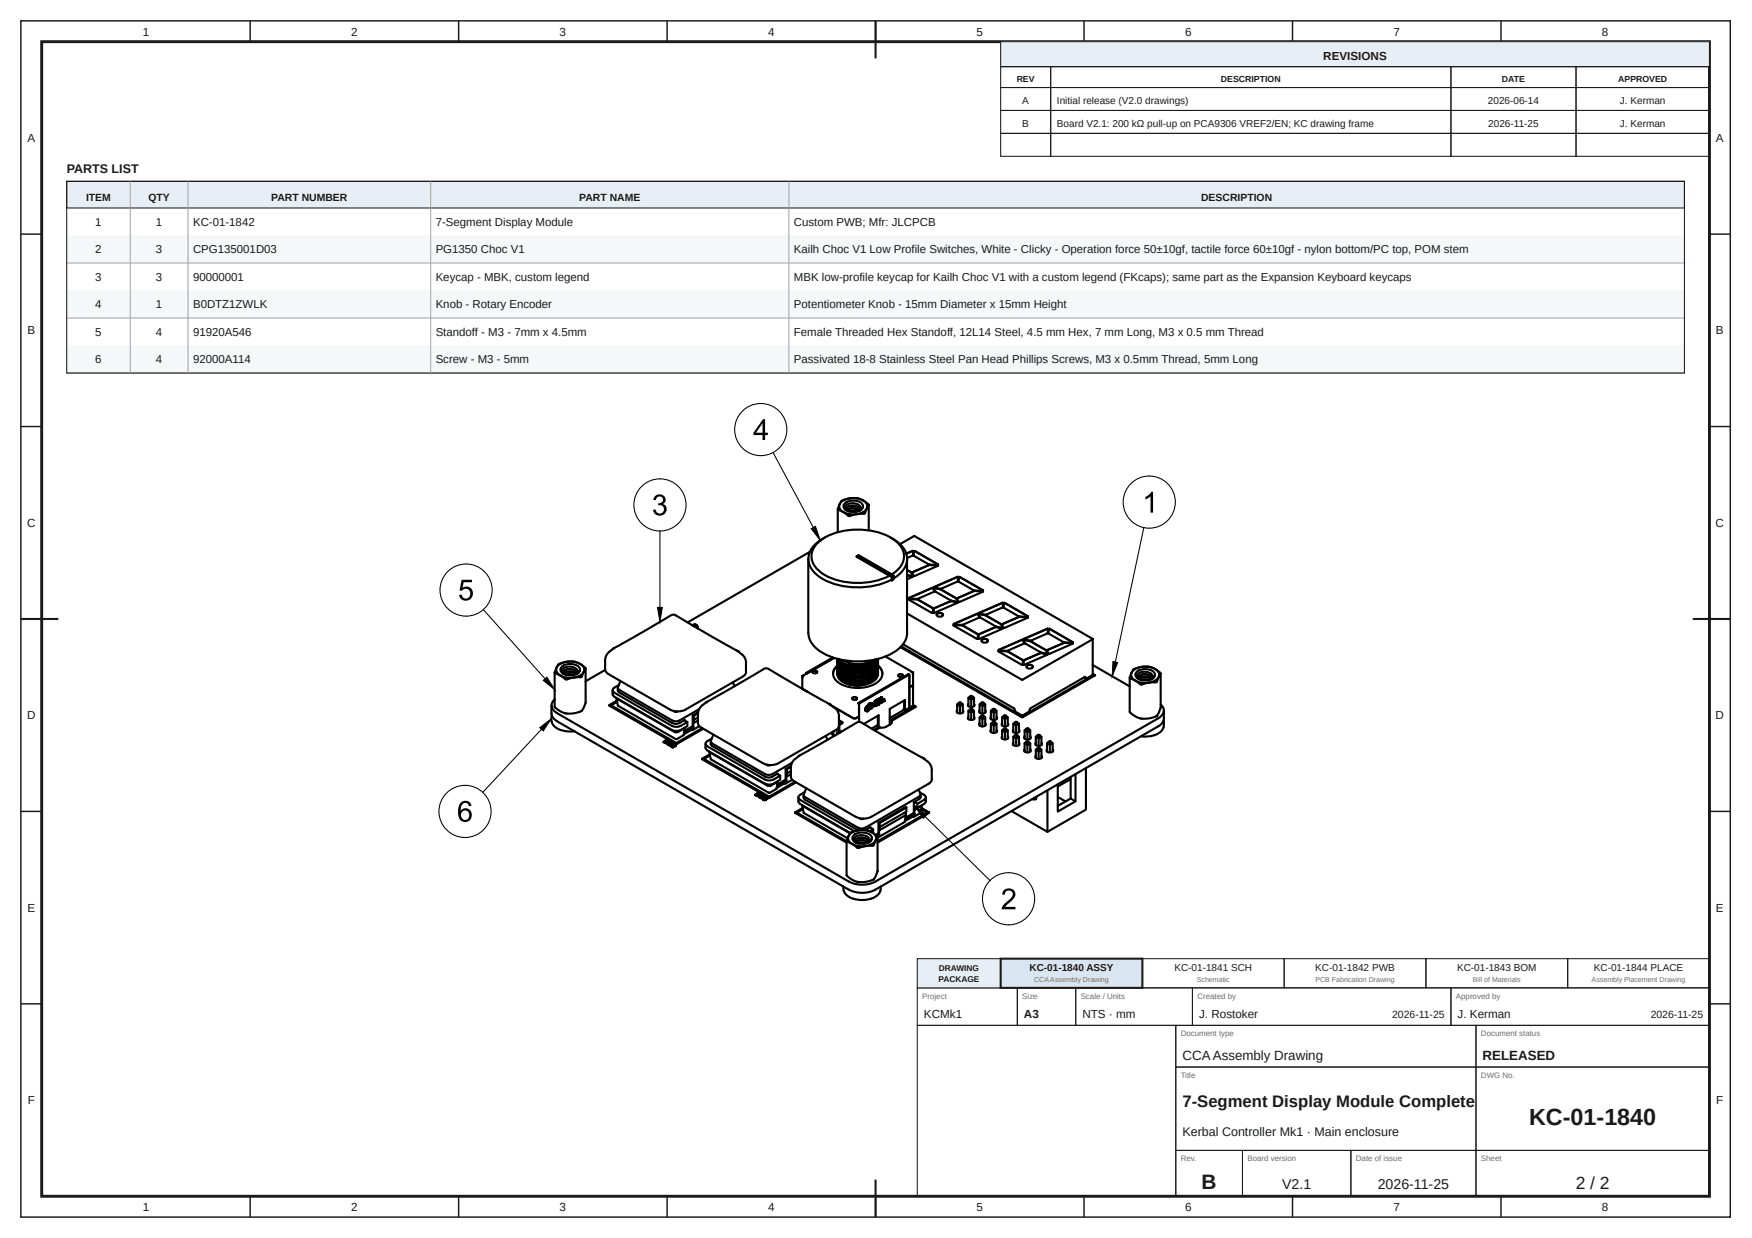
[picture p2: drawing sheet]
<svg xmlns="http://www.w3.org/2000/svg" width="420mm" height="297mm" viewBox="0 0 420 297" stroke-linecap="round" stroke-linejoin="round" font-family="sans-serif">
<g fill="none" stroke="#1a1a1a" stroke-width=".35">
<path d="M5 5h410v287h-410zM60 5v5M110 5v5M160 5v5M210 5v5M260 5v5M310 5v5M360 5v5M5 56.2h5M410 56.2h5M5 102.3h5M410 102.3h5"/>
<path d="M5 148.5h5M410 148.5h5M5 194.7h5M410 194.7h5M5 240.8h5M410 240.8h5M60 287v5M110 287v5M160 287v5M210 287v5M260 287v5M310 287v5"/>
<path d="M360 287v5"/>
</g>
<path d="M10 10h400v277h-400z" fill="none" stroke="#1a1a1a" stroke-width=".7" stroke-linecap="butt"/>
<path d="M210 5v9M5 148.5h9M406 148.5h9M210 283v9" fill="none" stroke="#1a1a1a" stroke-width=".5"/>
<path d="M240 10h170v6h-170z" fill="#e8eef5"/>
<g fill="none" stroke="#1a1a1a" stroke-width=".25">
<path d="M240 10h170v6h-170zM240 16h12v5h-12zM252 16h96v5h-96zM348 16h30v5h-30zM378 16h32v5h-32zM240 21h12v5.5h-12zM240 26.5h12v5.5h-12zM240 32h12v5.5h-12zM252 21h96v5.5h-96zM252 26.5h96v5.5h-96zM252 32h96v5.5h-96zM348 21h30v5.5h-30z"/>
<path d="M348 26.5h30v5.5h-30zM348 32h30v5.5h-30zM378 21h32v5.5h-32zM378 26.5h32v5.5h-32zM378 32h32v5.5h-32zM220 237h24v9h-24zM244 237h14v9h-14zM258 237h28v9h-28zM286 237h62v9h-62zM348 237h62v9h-62zM220 246h62v41h-62zM282 246h72v10h-72z"/>
<path d="M282 256h72v20h-72zM354 246h56v10h-56zM354 256h56v20h-56zM282 276h16v11h-16zM298 276h26v11h-26zM324 276h30v11h-30zM354 276h56v11h-56z"/>
</g>
<path d="M220 230h20v7h-20z" fill="#e8eef5"/>
<path d="M220 230h20v7h-20z" fill="none" stroke="#1a1a1a" stroke-width=".25"/>
<path d="M240 230h34v7h-34z" fill="#d9e6f2"/>
<path d="M240 230h34v7h-34z" fill="none" stroke="#1a1a1a" stroke-width=".5"/>
<path d="M274 230h34v7h-34zM308 230h34v7h-34zM342 230h34v7h-34zM376 230h34v7h-34z" fill="none" stroke="#1a1a1a" stroke-width=".25"/>
<path d="M16 43.5h388v6.4h-388z" fill="#e8eef5"/>
<path d="M16 43.5h388v6.4h-388z" fill="none" stroke="#1a1a1a" stroke-width=".25"/>
<path d="M16 56.5h388" fill="none" stroke="#9aa3ad" stroke-width=".24"/>
<path d="M16 56.5h388v6.6h-388z" fill="#f5f7f9"/>
<path d="M16 63.1h388M16 69.7h388" fill="none" stroke="#9aa3ad" stroke-width=".24"/>
<path d="M16 69.7h388v6.6h-388z" fill="#f5f7f9"/>
<path d="M16 76.3h388M16 82.9h388" fill="none" stroke="#9aa3ad" stroke-width=".24"/>
<path d="M16 82.9h388v6.6h-388z" fill="#f5f7f9"/>
<path d="M31.2 43.5v46M45.1 43.5v46M103.3 43.5v46M189.2 43.5v46M16 89.5h388" fill="none" stroke="#9aa3ad" stroke-width=".24"/>
<path d="M16 43.5h388v46h-388z" fill="none" stroke="#1a1a1a" stroke-width=".25"/>
<g fill="#000">
<path d="M157.2 118.9a1.36 1.36 0 0 1 1.9 0 1.36 1.36 0 0 1 .1 1.9l-.2 .1a1.51 1.51 0 0 1 .7 2.1 1.51 1.51 0 0 1-2.1 .6l-.7-.5-.2-.5-.1-.3 .6-.1a1.01 1.01 0 0 0 1.2 1 1.01 1.01 0 0 0 .8-1.3 1.01 1.01 0 0 0-1.4-.6l.1-.6a.86 .86 0 0 0 1.1-.7 .86 .86 0 0 0-.8-1 .86 .86 0 0 0-.9 1l-.6-.1zM194.6 126.8l1-.5 1.1 3.3zM274.7 119.2l.9-.6 .6-.6h.4v5h-.7v-3.9l-1.2 .7zM110.7 139.1h2.5v.6h-2l-.3 1.3a1.69 1.69 0 0 1 2.6 1.5 1.69 1.69 0 0 1-2.7 1.4l-.5-.6-.2-.6h.7a1.06 1.06 0 0 0 1.3 .9 1.06 1.06 0 0 0 .6-1.5 1.08 1.08 0 0 0-.8-.8 1.08 1.08 0 0 0-1.1 .4h-.6zM157.7 145.7h1.2l-.6 3.5zM266.9 158.7l1.2 .3-1.3 3.3zM129.5 174.6l2.8-2.2-2 3zM130.3 163.2l.9-.7 1.8 3zM219.4 193.4l2.9 2.1-.8 .8zM240.8 213.5a1.6 1.6 0 0 1 2.5 .2 1.6 1.6 0 0 1-.7 2.4l-1.5 1.5h2.4v.6h-3.3a3.8 3.8 0 0 1 2-2.5 1.08 1.08 0 0 0 .7-1 1.08 1.08 0 0 0-.7-1h-.5l-.5 .2-.2 .7h-.7z"/>
<path d="M183 100.6h.5v3.2h.7v.6h-.7v1.2h-.6v-1.2h-2.2v-.6zM182.9 101.6l-1.6 2.2h1.6z"/>
<path d="M110.4 192.7a1.48 1.48 0 0 1 1.6-.6 1.48 1.48 0 0 1 1.1 1.3h-.6a.95 .95 0 0 0-1.1-.8 .95 .95 0 0 0-.8 1l-.1 1a1.55 1.55 0 0 1 2.1-.4 1.55 1.55 0 0 1 .4 2.2 1.66 1.66 0 0 1-2 .7 1.66 1.66 0 0 1-1.1-1.8v-1.5zM110.9 194.7a1.07 1.07 0 0 0-.1 1.7 1.07 1.07 0 0 0 1.6-.2 1.06 1.06 0 0 0-.1-1.4 1.06 1.06 0 0 0-1.4-.1z"/>
<circle cx="147.2" cy="155.5" r=".25"/>
<circle cx="176.8" cy="156.1" r=".25"/>
<circle cx="176.9" cy="156.2" r=".25"/>
<circle cx="169.4" cy="168.5" r=".25"/>
<circle cx="169.5" cy="168.4" r=".25"/>
<circle cx="198.9" cy="169" r=".25"/>
<circle cx="199.1" cy="169" r=".25"/>
<circle cx="205.8" cy="168.7" r=".25"/>
<circle cx="207.6" cy="170.6" r=".25"/>
<circle cx="207.9" cy="170.3" r=".25"/>
<circle cx="208.1" cy="169.3" r=".25"/>
<circle cx="208.4" cy="169.9" r=".25"/>
<circle cx="208.8" cy="169.4" r=".25"/>
<circle cx="208.8" cy="170" r=".25"/>
<circle cx="209" cy="168.7" r=".25"/>
<circle cx="209" cy="169.2" r=".25"/>
<circle cx="209" cy="169.7" r=".25"/>
<circle cx="209.3" cy="168.9" r=".25"/>
<circle cx="210.1" cy="168.9" r=".25"/>
<circle cx="210.1" cy="169" r=".25"/>
<circle cx="210.1" cy="169.3" r=".25"/>
<circle cx="210.2" cy="169.2" r=".25"/>
<circle cx="210.3" cy="169" r=".25"/>
<circle cx="210.3" cy="169.2" r=".25"/>
<circle cx="210.3" cy="168.8" r=".25"/>
<circle cx="210.4" cy="168.9" r=".25"/>
<circle cx="210.6" cy="168.8" r=".25"/>
<circle cx="210.8" cy="167.6" r=".25"/>
<circle cx="210.8" cy="168.1" r=".25"/>
<circle cx="210.9" cy="168.5" r=".25"/>
<circle cx="211.1" cy="167.5" r=".25"/>
<circle cx="211.2" cy="167.9" r=".25"/>
<circle cx="211.3" cy="168.6" r=".25"/>
<circle cx="211.3" cy="168.1" r=".25"/>
<circle cx="211.4" cy="167.3" r=".25"/>
<circle cx="211.4" cy="167.5" r=".25"/>
<circle cx="211.5" cy="167.7" r=".25"/>
<circle cx="211.7" cy="168.4" r=".25"/>
<circle cx="211.9" cy="167.8" r=".25"/>
<circle cx="211.9" cy="167.7" r=".25"/>
<circle cx="212" cy="168" r=".25"/>
<circle cx="212" cy="168.2" r=".25"/>
<circle cx="191.8" cy="181.3" r=".25"/>
<circle cx="221.4" cy="181.9" r=".25"/>
<circle cx="221.5" cy="182" r=".25"/>
<circle cx="247.9" cy="191.7" r=".25"/>
</g>
<g fill="none" stroke="#000" stroke-width=".51">
<path d="M193.9 134.1v17.7M194.2 132.4l-29.3 16.9M197.9 128.9a6.6 6.6 0 0 0-4 5.1 5.8 5.8 0 0 0 3.3 4.9 18.5 18.5 0 0 0 16.7 .1M200.9 122.2v5.5M202.6 120.8a3.2 3.2 0 0 1 4.3 .3 1.48 1.48 0 0 1-1.7 1.7 2.49 2.49 0 0 1-2.9-1.3zM203 122.1l.6-.6 1-.1 1.2 .3 .5 .6-.2-.4-.5-.4-1.4-.2-1.1 .4-.1 .5 .2 .3M203.1 122.5l-.4-.4-.1-.5 .3-.4 .8-.4 1.7 .1 .5 .2 .5 .5a.75 .75 0 0 1-.3 .9M203.6 122.7l1.2-.2 .7 .2M203.7 122.7l1-.1 .7 .2M205.5 133.6v-.1l8.4 4.8-8.4-4.8 .4-.3 8.4 4.9-.4 .3M205.5 133.5l.4-.3 8.4 4.9v1l-.4 .2v-1l.4-.2-.4 .3zM206.1 122.5l-.5-.3-.8-.3-1.1 .1-.6 .4 .7-.3 .8-.1 .7 .1 .8 .4"/>
<path d="M206.3 122.5l.6-.8-.7 .8M207.9 122l.2-.4a.47 .47 0 0 0 .2-.6 .47 .47 0 0 0-.4-.3l-2-1.1h-2.3l-1.7 .6-.8 1.5a.46 .46 0 0 0-.1 .6 .46 .46 0 0 0 .5 .2l1.5 .9a.96 .96 0 0 0 1.5 .2l1-.2M207.9 122l-.5 1.2-1.9 .2M207.9 122l-.9 .8-1.5 .5M207.9 122a1.67 1.67 0 0 0-1.3-2.1 4.5 4.5 0 0 0-5.2 1 1.67 1.67 0 0 0 1.3 2.2l1.6 .3 1.2-.1M208.4 121.2v6M213.5 128.9l.6 .3M213.9 137.8a5 5 0 0 0 2.8-5.4 8.5 8.5 0 0 0-6.7-4.9 16.9 16.9 0 0 0-13.2 2.1 4.4 4.4 0 0 0 0 7.7 17 17 0 0 0 16.6 .8M214.1 129.2a5.6 5.6 0 0 1 3.4 5.6 6.1 6.1 0 0 1-3.2 4M215.9 130.5l3.4-1.9 42.8 24.7-16.9 9.8-27.7-15.9M217.5 134.1l.1 17.7a6 6 0 0 1-4 5.1 18.5 18.5 0 0 1-16.7-.5 5.7 5.7 0 0 1-3-4.6M217.5 137.9l1.3 .3 .2-.2"/>
<path d="M217.5 136.7l1 .6-1-.6M217.5 138l1.3 .3M218.5 137.3l.4 .8M218.8 138.3h.1M218.8 138.3v.1l-1.3 .6M218.8 132.2l.3 .1-.3-.1-1.4 .6M218.8 133.3l-1.3 .6M218.9 137.3l-.1 .1 .3 .7 .3 .1M218.9 137.3l-.1 .1M219 138.1h.1M219 133.2l-.2 .1M219 132.3l-.1 .9"/>
<path d="M219.1 133.2h.1M219.2 132.3v1l3.6 2.1h2.2M219.2 132.3l.3-.1 5.4 3.2M219.2 132.3l-.1 .9M222.7 135.6h2.1M222.8 135.6l-3.9 1.7M223 135.5l-.3 .1M225 135.7l-.2-.1 .2 .1-5.6 2.5M229.6 138.4l.2 .1M229.8 138.5l-.2 1-3.9 1.7M229.8 138.5l-.2-.1-5.6 2.5M229.9 139.6l3.7 2.1 2 .1"/>
<path d="M230 138.5v1.1M230.2 138.4l5.5 3.2M230.2 138.4l-.2 .1M134.7 160a3.2 3.2 0 0 1 4.3 .3 1.48 1.48 0 0 1-1.6 1.7 2.49 2.49 0 0 1-3-1.3zM145.1 158.4l.2-.9a3.9 3.9 0 0 1 1.8-1.9l12.2-7a3.7 3.7 0 0 1 2.4-1.1l15.2 8.7a3.2 3.2 0 0 1 2 2.9v2.4l-.7 .8-13.8 7.9-1 .4-1.1 .1-1.6-.5-15.1-8.7-.5-.9v-2.2M166.1 150l.5-.3 .6 .3-.6 .3zM166.6 150.3v.1M167.1 150.6l.3-.1v.3M167.2 150l.2 .5M199.7 157.7l-6.4 3.8 .2 .1M200 157.9l-6.5 3.7M200.8 159.8l.3 1.1 1.1 1 1.5 .7 2.1 .3 1.8-.2 1.7-.7 1-1 .3-.9"/>
<path d="M200.8 159.2l.3 1 1.1 1.1 1.7 .7 1.8 .3 1.9-.2 1.5-.5 1-.9 .4-.5 .1-.7M200.8 158.6l.3 1 1.2 1.2 1.6 .6 1.8 .2 1.9-.1 1.5-.6 1-.8 .4-.5 .1-.8M200.8 159.9l.2 1.2 1 1.1 1.7 .8 1.9 .2 2-.1 1.8-.8 1-1 .2-1.1M200.8 159.3l.2 1.2 1 1.1 1.7 .7 1.9 .3 2-.2 1.8-.7 1-1 .2-1.1M200.8 158.7l.2 1.2 .9 .9 1.6 .9 2 .3 2.1-.2 1.8-.7 1-1 .2-1.1M200.8 158.1l.7 1.2 1 .7 1.3 .5 1.7 .3 2-.2 1.7-.6 1-.8 .4-1.1M200.9 159.7l-.7 .7-.4 1.2M200.9 159.7a2.36 2.36 0 0 0 .1 4 8.6 8.6 0 0 0 10-.5 2.27 2.27 0 0 0-.4-3.5M201.3 158.2a7 7 0 0 0 7.9 .8M202.2 158.4a6.8 6.8 0 0 0 7 0M210.2 158.2l-1.2 .9-1.6 .5h-2l-1.8-.5 1.6 .4 1.9-.1 1.6-.4 1.1-.7M210.5 158.1l-.6 .8-1 .6-1.1 .4-1.5 .3-1.7-.1-1.6-.5-1-.5-.9-1"/>
<path d="M210.5 158.1l-.4 .8-1 .8-1.1 .4-1.8 .3-1.8-.1-1.4-.4-1.3-.8-.7-1M210.6 158.2l-.3 1-.9 1-1.6 .6-2.1 .2-1.9-.2-1.6-.7-.9-.8-.5-1.2 .2 1.1 .5 .7 1.1 .8 1.5 .5 1.4 .2 1.7-.1 1.4-.4 1.2-.7a1.92 1.92 0 0 0 .8-1.5v-.3M210.6 158.1h.1M210.6 159.7l.7 .7 .3 1.2M212.4 157.5l6.6 3.8v7.8l.7 .4-5.8 3.4-.2-.2 5.5-3.1-.3-.2-.8 .4M216 155.3l29.2 16.8 17.4-10M216.1 155.1l29.1 16.7 17-9.8-.1-.1M216.6 154.6l26.7 15.4 .3 .8 1.6 .9 1.6-.9 .3-.8 13.1-7.6 .3 .4 1.6-.9M218.1 143.7l1.9 .1M220 143.8l3.8 2.2-.1 1h-.3l-5.5-3.1 .2-.2-.2 .1M220 143.8l3.8 2.2M223.5 141l.3 .1 .3 .7"/>
<path d="M223.5 141.1l-5.6 2.4M224 141.2l.2-.1-.2 .1 .4 .7 3.8 2.2M224.1 140.8v.2M224.1 141l1.6 .2M224.1 141.8h.1M224.1 141.8l-.1 .2-4 1.7-1.9-.1-.1-.2M224.1 141.1l1.4 .3M224.6 147.5a.89 .89 0 0 1 1.6 0M224.9 147.2l.5-.1a.6 .6 0 0 1 .8 .5l-.8 .4a.6 .6 0 0 1-.7-.6zM225.5 141.3l.1 .1zM225.6 141.4l3.7 2.1M228.7 150l.1-.1-.1 .2 5.6 3.2 .2-.1 .1-1-3.8-2.2-2-.1 2 .1 3.8 2.2"/>
<path d="M228.8 149.7h-.1M229.3 143.5l.1 .1M229.4 143.6l.3 .8-1.5-.3M229.6 143.6l.1-.1-.1 .2 .3 .7M229.6 144.5l-1.7-.3-3.9 1.8-.1 1h.2M229.6 144.5l.1 .1M229.6 144.5v.1M229.6 144.6l-5.5 2.4M229.9 144.3l.3 .1M233.7 141.8l1.9 .1M234.3 147.3h.3M234.3 147.3l-5.5 2.4"/>
<path d="M234.5 147.3l.4 .7M234.7 147.4l.5 .8 3.6 2.1M234.7 147.4l1.6 .2M234.8 147.1h.1M234.8 147l.1 .2 1.3 .3M234.9 148v.1M234.9 148l-.1 .2-4 1.7h-2v-.2M235.4 153.7a.89 .89 0 0 1 1.6 0M235.6 141.9h.1M235.6 141.8l.1 .2M235.6 141.9l-2-.1-3.9 1.7M235.6 153.4l.6-.1a.6 .6 0 0 1 .7 .6l-.7 .3a.6 .6 0 0 1-.8-.6z"/>
<path d="M235.7 142l-5.6 2.4M235.8 141.7l-.2 .1M236.3 147.6h.1M236.4 147.6l3.8 2.2M236.5 147.4l-.3 .1M238.7 150.5l-4 1.7-.1 1M238.8 150.3l1.5 .3 .2-.1M239.5 156.2l.1-.1-.1 .2 5.5 3.2 .3-.1M239.6 155.9l-.1 .1M240.2 149.8l.3 .7M240.3 150.7l-1.6-.2-4 1.7-.1 1M240.3 149.9l.4 .7"/>
<path d="M240.4 144.6l.2 .1zM240.4 144.7l-5.6 2.4M240.4 144.6l-5.6 2.5M240.5 149.7l-.2 .1M240.5 149.7l-.1 .2M240.5 150.8l-5.6 2.5-.3-.1M240.5 150.5h.1M240.6 144.7l-.2 1.1-3.9 1.7M240.6 145.6l3.8 2.3h2.2M240.6 145.7l.2-1h.2l5.5 3.1M240.6 145.7h.1M241 144.7h-.2"/>
<path d="M241.6 156.2h-2h2l3.8 2.2M241.6 156.2l3.8 2.2-.1 1M244.3 148l-3.9 1.7M244.3 148l2.2 .2M245.3 153.5h-.2l-5.5 2.4M245.5 153.6l.2-.1-.2 .1 .4 .8 3.7 2.1M245.5 154.4l-3.9 1.7h-2v-.2M245.6 153.3h-.1M245.6 153.3l.1 .1 1.6 .3M245.7 154.2l-.4-.6 .4 .7M245.7 154.2v.1M245.7 154.2l-.1 .2"/>
<path d="M245.7 153.5l1.4 .3M246.2 160a.89 .89 0 0 1 1.5 0M246.4 148.1l.1 .1-5.6 2.4h-.2M246.4 159.6l.6-.1a.6 .6 0 0 1 .7 .6l-.7 .3a.6 .6 0 0 1-.8-.6zM247.1 153.8h.1M249.6 156.5l1.5 .3 .2-.1M249.8 156.7l1.3 .2M249.8 156.7l-4.3 1.7-.1 1 .1-1 4-1.7M250.9 156l-3.7-2.1 3.7 2.1 .4 .8M251.1 156.9l.1 .1M251.1 156.9l.1 .2-5.6 2.4-.2-.1M251.1 150.9l-5.5 2.4"/>
<path d="M251.2 150.9h.2zM251.3 156.7v.1M251.4 151l-.2 1-3.9 1.7M251.4 151.9l3.8 2.2h2.1M251.4 151.9h.1M251.8 150.9l5.5 3.2M251.8 150.9l-.3 .1-.1 .9M251.8 150.9h-.3M255.3 154.2l1.8 .1M255.3 154.2l-4.1 1.7M257.1 154.3l.2 .1M257.1 154.3l.1 .1-5.5 2.5-.6-.8 .1-.2-.1 .2"/>
<path d="M262.1 159.5l8.8 5.2M262.1 153.3v8.6M132.3 169.2a3.4 3.4 0 0 0 .5 3.2l.8 .6M132.3 171.6v1.2l.3 1.1 .8 .7 1.2 .6M133.1 167.8a1.88 1.88 0 0 0 .5 3.3l70 40.4a7 7 0 0 0 6.3 0l67.9-39.2M134.6 175.2l1.6 .3 1.6-.1M135.1 161.4l.4-.6 1.4-.2 1.1 .3 .4 .6M135.2 161.6l.5-.4 1.1-.1 .9 .2 .5 .4M135.2 161.7l.7-.4 1-.1 1.3 .5 .2-.2 .1-.5-.5-.7-1.1-.4-1.5 .3-.6 .5a.76 .76 0 0 0 .4 1M135.7 161.9l1.1-.2 .8 .2M135.8 161.9l.8-.1 .9 .2M138.4 161.7l.6-.7-.7 .7"/>
<path d="M138.4 161.5l-.3-.6-.9-.3-1.1-.1-.7 .3a.53 .53 0 0 0-.1 .9M140 161.2l-.6 1.3-1.8 .1M140 161.2l-.9 .8-1.5 .5M140 161.2a1.67 1.67 0 0 0-1.3-2.2 4.5 4.5 0 0 0-5.2 1.1 1.67 1.67 0 0 0 1.3 2.2l1.7 .3 1.1-.1M140.4 160.4l-.5-.6-1.1-.7-.9-.3-1.1-.1-1.8 .3-1 .3-.8 1.5a.53 .53 0 0 0-.1 .7 .53 .53 0 0 0 .6 .2l1.2 .7a1.2 1.2 0 0 0 1.8 .3l.9-.1M140.4 160.4l-.4 .8M140.5 160.4v8.2l-1 2-2.1 .6-2.1-.1-1.3-.7-1-.8v-8.2M145.1 160.7l-4.6 2.7M146.2 169.3l15.9 9.2h.3l6.2-3.7M146.2 169.1v.2M146.9 165.6v1M146.9 166.5l.5 .6 13.7 8"/>
<path d="M147.4 166.2l13.7 8M147.8 167.4l.4 1.9M147.8 167.4l14 8.2h.9M147.9 168.1l-1.7 1M148 168.4l-1.4 .8 15.6 9.1 6.2-3.6M148.2 165v.6M148.2 165.6l.3 .5M148.2 169.2l14 8.1 1.8-.9 .2-1.7v.6l1.9-1.1 .1-2.6M148.4 164.3l-1.3 .9-.1 .5 .4 .5M148.5 166.1l12.7 7.4M148.8 163.4l-.6 1.5v.2l.3 .4 12.7 7.4M159.1 178h.1"/>
<path d="M159.2 178h.1M159.2 177.9l.2 .1M159.2 178l.2 .2M159.4 178.2h.1M159.4 178l.1 .1M159.4 178.2l.4 .1M159.5 177.8h.1M159.5 177.8l.1 .1M159.6 177.9l.1 .2h-.2M159.6 177.7l-.1 .1M159.6 177.9h.1M159.6 177.6v.1"/>
<path d="M159.8 177.6h.1M159.8 177.6l-.2 .1M159.9 177.6h.1M159.9 178.2l-.1 .1M159.9 178h.1M159.9 178.2h.1M159.9 177.6l.4 .1M160 178.1l-.1 .1M160 178h.1M160.1 177.9l-.3-.2 .1 .3M160.2 178.6l-.2-.1 .6-.5h.2l-.3 .4 .5-.2 .1 .1-.3 .3 .6-.1-.9 .3-.2-.1 .3-.3-.4 .2M160.3 177.7h.1"/>
<path d="M160.3 177.7v.1M160.3 177.9h.1M160.3 177.8h.1M160.4 177.9h-.3M160.8 179.1l.5 .2 .2-.1M160.9 178.9v.2M161.2 175.1l1.3 .2 .8-.2M161.3 173.5l.6 .2a2.96 2.96 0 0 0 2.2-.9l.8 .4a3.9 3.9 0 0 1-2.9 1.2l-.8-.3M161.4 178.7l.2 .1M161.4 178.7h.1M161.5 170.6l.5 .2 .5-.1M161.6 178.8l.2 .1-.9 .1"/>
<path d="M161.6 179.1h-.4l.3 .2M161.6 179.1h.1M161.7 178.6h-.2M161.7 178.6h.1M161.7 178.6l.3 .1M161.8 178.6l.1 .1M161.9 179l-.3 .1M161.9 179h.1M162 179h-.1M162 178.7v.1M162 178.8h.1M162 179h.1"/>
<path d="M162 178.9v.1M162.1 178.9h.1M162.1 178.8v.1M164.1 172.8l.1 .1M164.2 174.6l-1.6 1M164.2 175.3l.2 .1M164.4 175.7v-.3l1.9-1.1v.3l-1.9 1.1h-.3M164.9 173.2v1l-1.6 .9M165.9 174.8v.3M166.1 174.2l.2 .1M166.2 174.7l-.1 .5M166.3 173.5l-.1 .8"/>
<path d="M166.4 171.7v1M167.4 172.1l-1.1 .5v.9l1.1-.6M167.4 170.9l-1.2 .7 .2 .1 1-.6M167.7 170.1l-4.7 2.7-.7 .2-1-.2M167.7 174.2l-3.7 2M168.4 169.2l-.6 .7a5.2 5.2 0 0 0-.4 3.6l.2 .6 .6 .5 14.8 8.5 1.6 .4h1.1l1-.4M168.4 169.2l1.1-.8 12.3-7.1a3.1 3.1 0 0 1 2.2-1l15.2 8.7 1 .9M169.2 178.4l.1 1.2 .4 .4M169.6 179l13.8 8 1.3 .2 .8-.2M169.7 177.8a.64 .64 0 0 0-.5 .6 .64 .64 0 0 0 .5 .6M170.4 177.9l.1 .8 .3 .3 12.7 7.3 .7 .2a2.96 2.96 0 0 0 2.2-.8l.7 .4-1.6 .9M170.5 177.7l.1 .5 .2 .2 12.7 7.3"/>
<path d="M170.7 177.2l-1.1 .6M171.1 176.2l-.6 1.5M175.8 163.7l.4 .9M176.1 164.4l.2 .1M192.4 165.1l1.3 .9M192.4 165.1v.2M192.9 162.1l-.5 .1 .2 .4M193.3 161.5v.2M193.5 161.6l-1.1 .6v2.9M194.8 161.2l.6-.3 .6 .3M195 161a.66 .66 0 0 1 1 .3 .66 .66 0 0 1-.6 .3 .66 .66 0 0 1-.6-.5zM198 176.5l.5 1"/>
<path d="M198.3 177.2l.3 .2M199.3 169.3h.1M199.7 169.4l4.9 2.9M199.9 175.5v.9M199.9 175.6l-.4 .3a.6 .6 0 0 0 .7 .6M200.2 169.8l.4 .4a2.49 2.49 0 0 1 .6 1.7v2.2l-.4 .8-14.1 8.2M200.8 161l.3 1.1 1.1 1 1.1 .6 2 .4 1.7-.1 2-.6 1.2-.9 .4-1.2M200.8 160.4l.3 1.1 1.1 1 1.5 .7 1.6 .3 1.9-.1 1.8-.6 1.2-.9 .4-1.2M200.8 161.1v.7l.3 .7 1.2 1.1 2.1 .7 2.1 .1a5.9 5.9 0 0 1-5.5-2l-.2-.9M200.8 160.5l.2 1.1 1 1.2 1.8 .8 1.8 .2 1.8-.1 2-.7 1-1.1 .2-1.1M200.8 161.6v.1M200.9 175.8v.3"/>
<path d="M201.1 174.5v1.4l-.4-.2v.5M201.2 172.8l.9 .5v.2l-.8 .4v1.9l-.2 .1M201.3 175.8v.1M201.3 175.3l.4 .3M201.3 175.7h.2M201.3 175.3l.5 .2M202.1 173.3l-.9 .5M204.4 167.6l.6-.3 .6 .3M204.5 167.3a.66 .66 0 0 1 1 .4 .66 .66 0 0 1-.6 .2 .66 .66 0 0 1-.5-.4zM204.6 172.3h.7M205.8 168.7l.2 .1 12.1-7-.2-.1-12.1 7 .2 .5M206 168.8v4.4v-1.3l-.7 .4 .7-.4v-2.7"/>
<path d="M207.2 173.7l3.5-2.1v2.8l.4 .1M207.6 170.5l.3 .1M207.6 170.5h.1M208.1 170.2h.2l-.2 .2zM208.2 170.1l-.1 .3M208.6 168.7l-.6 .7a.91 .91 0 0 0-.4 1.1M208.8 169.4l-1 .9M208.9 168.9l.1 .3M209 168.7l-.4 .1M209 168.7l.2 .2M209.2 169.1v.4l-.4 .5M209.3 168.9h-.2l.3 .1a.8 .8 0 0 1-.6 1l.4-.6a.18 .18 0 0 0 0-.2 .18 .18 0 0 0-.2 0l-.2-.3-.3 .1-.7 .8-.1 .4 .2 .1 .9-.9 .1 .2-.6 .9-.2 .2-.2-.1v.1"/>
<path d="M209.9 168.1v.5M210 169l-.1 .4M210 168.5l-.2 .2v-.5v.5M210 169.3l-.2 .2v-.5v.5M210 168.8l-.2 .2 .2-.2-.1 .4M210.2 168l.1-.1-.2 .4zM210.2 169.2h-.1M210.3 168.9h.1M210.3 169.1l-.2 .1 .2-.2v.1M210.3 174.1l.4 .3-1.1 .7M210.3 169.1l-.1 .1M210.3 169l-.2 .3"/>
<path d="M210.3 169v.1M210.3 169.1v.1M210.3 168.9h-.2h.2v.2M210.3 168.8l-.2 .2M210.4 168.3l-.2 .2-.1-.2M210.4 167.9l-.3 .4h.3M210.4 167.9h-.1M210.4 168.8v.1M210.4 169.1h.1M210.4 168.9h.1M210.4 168.8h.1M210.5 168.8l.1 .2"/>
<path d="M210.5 168.8h.1M210.5 168.7v.1M210.5 168.7l-.1 .1M210.5 173.9l-1.5 .9M210.5 171.7v2.7M210.6 168.9h.1M210.6 168.9l-.2 .2M210.6 169l-.1 .1M210.6 161.4a2.62 2.62 0 0 1-2.1 2.6 6.9 6.9 0 0 1-7.3-1.2l-.4-1.1M210.6 168.6l-.1 .1M210.6 168.6l.1 .5zM210.6 169.1h.1"/>
<path d="M210.7 167.9l-.2 .3M210.7 168.1l-.2 .2v-.5v.5M210.7 167.7l-.2 .1 .2-.1-.2 .3M210.7 168.6l.1 .2 .1-.3-.1 .3M210.9 168.5h.1M210.9 168l.2-.5-.3 .1v.5M210.9 168l-.1 .1M210.9 168.5l-.2 .6M211 167.6h-.2l.1 .4M211 167.6l.1 .1M211 167.9l-.1 .1M211.1 167.5l-.3 .1v.5"/>
<path d="M211.1 174.6l-1.3 .7M211.1 167.7l-.1 .1M211.2 168.4l-.2 .3M211.2 168.1l-.2 .2 .2-.2-.2 .4M211.2 168.6l-.2 .2v-.5v.5M211.3 167.3h.1M211.3 167.3l.2 .4-.1-.1-.2 .3zM211.3 167.4v.2zM211.3 167.4v.2M211.4 167.3l-.2 .6M211.4 167.6l.1 .1M211.4 168.5l-.1 .1"/>
<path d="M211.4 168.5l.2-.5-.3 .1v.5M211.6 168.1v.1M211.6 168.1h-.2v.4l.2-.2M211.6 168l-.3 .1v.5M211.6 168h.1M211.6 168.2v.1M211.9 167.8l.2 .3-.4 .3zM211.9 167.8l.1 .2-.2 .1zM211.9 167.8l.1 .2-.2 .1M211.9 167.7l-.2 .7M212 168.1v.1M213.4 172.6a.61 .61 0 0 1 .5 .5 .61 .61 0 0 1-.3 .7"/>
<path d="M213.5 173.8a2.94 2.94 0 0 1-2.5 .7M215.4 162.1l.6-.3 .6 .3M215.6 161.8a.66 .66 0 0 1 1 .4 .66 .66 0 0 1-.6 .2 .66 .66 0 0 1-.6-.4zM216.8 168.1v1.9l-.1 .4-3.3 1.9M217.1 170.4v-2.5l-3.7 2.2v3.8M218.1 161.8v8l-1 .6-.4-.2M218.1 162.1v7.7M218.6 161.2l.4 .1-.1 .5M219 169.2l-.1 .2M219 164.3l-.9 .6M229.6 170.4l-.2 .2a.88 .88 0 0 0 .9 .6 .88 .88 0 0 0 .8-.6l-.2-.2M230 168.6l.2-.1 .3 .1-.3 .2z"/>
<path d="M230 168.6l-.4 .4M230.2 168.8v.6l-.6-.4v2M230.5 168.6l.4 .4M230.9 171v-2l-.7 .4v1.8M232.3 168.9l-.2 .2a.88 .88 0 0 0 .8 .5 .88 .88 0 0 0 .9-.5l-.2-.2M232.3 172l-.2 .2a.88 .88 0 0 0 .8 .5 .88 .88 0 0 0 .9-.5l-.2-.2M232.7 170.2l.2-.2 .3 .2-.3 .1zM232.7 167.1l.2-.2 .3 .2-.3 .1zM232.7 170.2l-.4 .3M232.7 167.1l-.4 .3M232.9 170.3v.6l-.6-.4v2M232.9 167.2v.6l-.6-.4v2"/>
<path d="M233.2 170.2l.4 .3M233.2 167.1l.4 .3M233.6 172.5v-2l-.7 .4v1.8M233.6 169.4v-2l-.7 .4v1.8M235 170.4l-.2 .2a.88 .88 0 0 0 .8 .6 .88 .88 0 0 0 .8-.6l-.1-.2M235 173.5l-.2 .2a.88 .88 0 0 0 .8 .6 .88 .88 0 0 0 .8-.6l-.1-.2M235.4 171.7l.2-.1 .3 .1-.3 .2zM235.4 168.6l.2-.1 .3 .1-.3 .2zM235.4 171.7l-.5 .4M235.4 168.6l-.5 .4M235.6 171.9v.6l-.7-.4v2M235.6 168.8v.6l-.7-.4v2"/>
<path d="M235.9 171.7l.4 .4M235.9 168.6l.4 .4M236.3 174.1v-2l-.7 .4v1.8M236.3 171v-2l-.7 .4v1.8M237.7 172l-.2 .2a.88 .88 0 0 0 .8 .5 .88 .88 0 0 0 .9-.5l-.2-.2M237.7 175.1l-.2 .2a.88 .88 0 0 0 .8 .5 .88 .88 0 0 0 .9-.5l-.2-.2M238.1 170.2l.2-.2 .3 .2-.3 .1zM238.1 173.3l.2-.2 .3 .2-.3 .1zM238.1 170.2l-.4 .3M238.1 173.3l-.4 .3M238.3 170.3v.6l-.6-.4v2M238.3 173.4v.6l-.6-.4v2.1"/>
<path d="M238.6 170.2l.4 .3M238.6 173.3l.4 .3M239 172.5v-2l-.7 .4v1.8M239 175.7v-2.1l-.7 .4v1.9M240.4 173.5l-.2 .2a.88 .88 0 0 0 .8 .6 .88 .88 0 0 0 .8-.6l-.1-.2M240.4 176.7l-.2 .2a.88 .88 0 0 0 .8 .5 .88 .88 0 0 0 .8-.5l-.1-.2M240.8 171.7l.2-.1 .3 .1-.3 .2zM240.8 174.8l.2-.1 .3 .1-.3 .2zM240.8 171.7l-.5 .4M240.8 174.8l-.5 .4M241 171.9v.6l-.7-.4v2M241 175v.6l-.7-.4v2"/>
<path d="M241.3 171.7l.4 .4M241.3 174.8l.4 .4M241.7 174.1v-2l-.7 .4v1.8M241.7 177.2v-2l-.7 .4v1.8M243 175.1l-.1 .2a.88 .88 0 0 0 .8 .5 .88 .88 0 0 0 .8-.5l-.1-.2M243 178.2l-.1 .2a.88 .88 0 0 0 .8 .6 .88 .88 0 0 0 .8-.6l-.1-.2M243.5 176.4l.2-.2 .3 .2-.3 .1zM243.5 173.3l.2-.2 .3 .2-.3 .1zM243.5 176.4l-.5 .4M243.5 173.3l-.5 .3M243.7 176.5v.7l-.7-.4v2M243.7 173.4v.6l-.7-.4v2.1"/>
<path d="M244 176.4l.4 .4M244 173.3l.4 .3M244.4 178.8v-2l-.7 .4v1.8M244.4 175.7v-2.1l-.7 .4v1.9M245.8 176.7l-.2 .2a.88 .88 0 0 0 .8 .5 .88 .88 0 0 0 .8-.5l-.1-.2M245.8 179.8l-.2 .2a.88 .88 0 0 0 .8 .5 .88 .88 0 0 0 .8-.5l-.1-.2M246.2 174.8l.2-.1 .3 .1-.3 .2zM246.2 177.9l.2-.1 .3 .1-.3 .2zM246.2 174.8l-.5 .4M246.2 177.9l-.5 .4M246.4 175v.6l-.7-.4v2M246.4 178.1v.6l-.7-.4v2"/>
<path d="M246.7 174.8l.4 .4M246.7 177.9l.4 .4M247.1 177.2v-2l-.7 .4v1.8M248.4 178.2l-.1 .2a.88 .88 0 0 0 .8 .6 .88 .88 0 0 0 .8-.6l-.1-.2M248.8 176.4l.3-.2 .3 .2-.3 .1zM248.8 179.5l.3-.1 .3 .1-.3 .2zM248.8 176.4l-.4 .4M248.8 179.5l-.4 .4M249.1 176.5v.7l-.7-.4v2M249.1 179.7v.6l-.7-.4v2M249.4 176.4l.4 .4M249.4 179.5l.4 .4"/>
<path d="M249.8 178.8v-2l-.7 .4v1.8M251.1 179.8l-.1 .2a.88 .88 0 0 0 .8 .5 .88 .88 0 0 0 .8-.5l-.1-.2M251.5 177.9l.3-.1 .2 .1-.2 .2zM251.5 177.9l-.4 .4M251.8 178.1v.6l-.7-.4v2M252 177.9l.5 .4M260 162.5l.5 .3M262.1 161.6l.5 .3M262.6 161.9v.2M272.3 163.3a1.46 1.46 0 0 1-1-1.4 1.46 1.46 0 0 1 1-1.4 4.8 4.8 0 0 1 5.5 .7 1.81 1.81 0 0 1-1.7 2.5l-.6 .1M272.3 163.3l1.5 .5h1.7M272.3 163.3l-.6-.3a.61 .61 0 0 1-.7-.5l.9-1.9 1.6-.5 2.4-.1 .9 .4 1.1 .7a.51 .51 0 0 1 .5 .5 .51 .51 0 0 1-.4 .5l-.6 1.6-1.9 .1"/>
<path d="M272.3 163.3l1.3 .9 1.9-.4M272.6 161.2a3.2 3.2 0 0 1 4.3 .3 1.48 1.48 0 0 1-1.6 1.7 2.49 2.49 0 0 1-3-1.3zM273 162.6l.4-.6 1.1-.2 1.2 .3 .6 .6a1.61 1.61 0 0 0-1.6-1l-.7 .1-.8 .3-.2 .3 .2 .6M273.1 162.8l.6-.4 1.1-.1 .9 .3 .4 .3M273.1 162.9l-.5-.6 .2-.6 .7-.4 1.1-.1 .9 .1 .7 .5 .3 .6-.4 .6M273.1 162.9l.6-.4 .9-.1 .7 .1 .8 .5M273.6 163.1l1.1-.1 .9 .2M273.7 163.1l.9-.1 .8 .2M276.3 162.9l.6-.7-.7 .7M278.4 169a1.86 1.86 0 0 1 .7 1.8 1.86 1.86 0 0 1-1.3 1.5M278.4 161.6v8.2l-1 2-2 .6-2.1-.1-1.3-.6-1-.8-.1-8.3M279.1 172.8l-.1 1.8-.4 .7-.7 .6a5.8 5.8 0 0 1-4.3 .8"/>
<path d="M279.1 170.5a3.4 3.4 0 0 1-.4 3.1l-.9 .6-67.9 39.3a7 7 0 0 1-6.3-.1l-70-40.4M169.6 180l13.8 8 .9 .2 1.2-.2M170.2 181l-1.8 1.1 16 9.2h.2l6.3-3.6M170.3 180.5l13.8 8h.8l1.6-1.1M170.3 181.2l-1.5 .9 15.7 9 6.2-3.6M170.3 180.5l-.2-.2 .4 1.8M170.5 182.1l.1 .1M170.5 182.2l13.8 8M181.1 190.7h.1M181.1 190.7l.2-.1 .4 .2M181.2 190.7l.2 .2M181.4 190.9l.1 .1"/>
<path d="M181.4 190.9h.1M181.5 190.5h.1M181.5 190.5l.1 .1M181.5 190.4v.1M181.5 190.4h.1M181.6 190.6l.1 .2M181.6 190.6h.1M181.7 190.8h.1M181.8 190.3h.1M181.8 190.3l-.3 .1M181.9 190.3h.1M181.9 190.3l.3 .1"/>
<path d="M181.9 190.7h.1M182 190.7h.1M182 190.8l-.4 .2M182.2 190.4h.1M182.2 190.4l.1 .1M182.3 190.5l-.1 .2-.4-.3 .1 .3M182.7 190.8l-.2 .2 .4-.1M182.7 190.8l-.1-.1-.6 .5 .2 .1M182.9 191.7l.2-.1 .2 .2M182.9 191.7v.1M182.9 191.8h.1M182.9 190.9l.2 .1-.3 .2 .4-.1"/>
<path d="M183 191.8h.1M183 191.8l.3 .2M183.2 191.1l.1 .1M183.3 192h.1M183.3 191.2l-.9 .3-.1-.1 .3-.3-.4 .2M183.5 185.7l1.1 .2 .6-.2M183.6 191.9l-.3 .1M183.7 191.9h-.1M183.7 191.3l.4 .2M183.7 191.3h-.1l.2 .2h-.3l.1 .2-.3 .1M183.8 191.8l-.1 .1M183.8 183.4l.5 .2h.4"/>
<path d="M183.8 191.7h.1M183.8 191.8h.1M184.1 191.5l-.3 .2-.1 .2M184.3 190.2h.3M184.8 183.5l-.1 .1M186.4 185.7h.1M186.5 188.2l.2 .1M186.7 188.5v-.2l1.9-1.1v.2l-1.9 1.1-.4 .1M187.1 186.1v1l-1.6 .9M188.2 187.7v.2M188.4 187.1l.2 .1M188.4 187.5v.5"/>
<path d="M188.5 184.4l-.1 2.7-1.9 1.1v-.6l-.3 1.6-1.5 1M188.6 186.3l-.1 .8M188.7 184.6v.9M189.7 185l-1.1 .5v.8l1.1-.6M189.7 183.7l-1.2 .7 .2 .2 1-.6M190 183l-4.8 2.7M190 187.1l-3.7 2M191.5 191.3v1M191.5 192.3l.4 .6 12 6.9M191.9 191.9l13 7.5M192.4 193.2l.4 1.9 10.5 6M192.4 193.1l11.5 6.8"/>
<path d="M192.5 193.8l-1.8 1.1 12.3 7.3M192.6 194.1l-1.5 .9 11.9 6.8v8.2l1.2 1 1.1 .5 1.7 .1 1.4-.2 1.1-.4 .4-.5 .6-1.5v-8.5M192.7 190.7l.1 .8 .3 .3M193 190.1l-1.1 .6a.64 .64 0 0 0-.4 .6 .64 .64 0 0 0 .4 .6M193.1 191.8l12.7 7.4M193.4 189.1l-.6 1.5-.1 .2 .4 .4 12.7 7.4 .7 .2 1-.2 13-7.5 .2-.2 .1-.5M203.9 199.8l2-.6 1.7-.1 1.4 .5 1.3 1M203.9 199.8l-.6 1.4a.49 .49 0 0 0 0 .8l1.1 .5M205.8 199.2h.1M206.1 196.3l.2 .1M207 196.4h-.6M207.6 199.1l1.1-.6 .7 .5-.8 .4"/>
<path d="M208.7 198.5l.1 .1M209.4 199v.9M210.7 199.9l.2 .2M210.8 197.3l6.4-3.7 .2 .2-6.4 3.6zM210.8 197.3l-.1 2.6-.7 .4M210.9 199.2l-.1 .8M211 197.4v1M217.2 193.6l.1 .1M217.3 196.1l.2 .2M217.4 193.8v.9l-6.5 3.6v.9l6.4-3.7-.3 1.7-6.4 3.7-.1-.1M217.5 196.5v-.2l1.9-1.1v.2l-1.9 1.1h-.4M219 195.7v.2"/>
<path d="M219.2 195l.2 .2M219.2 195.5l-.1 .5M219.3 192.4l-.1 2.6-1.9 1.1v-1.3M219.4 194.3l-.1 .8M220 192.8v1M220.3 189.4l.5 1.1M220.6 190.1l1 .6a.64 .64 0 0 1 .4 .6 .64 .64 0 0 1-.4 .6M220.8 190.6l-.2 1-1.3 .8 .7 .4 1.6-.9M221 194.1l1.4 .9-11.9 6.8M221 193.4l-1.6 .9v-.9l.6 .4M221 193.8l1.9 1.1-12.4 7.3M221.1 193.2l-.3 1.8-3.8 2"/>
<path d="M221.2 193.1l-.2 .3M222.1 192.3l-.2 .4-1.9 1.1M222.1 191.3v1M222.5 182.7l-1.1-.8-12.5-7.2a6.2 6.2 0 0 0-3.1-1.5l-14.1 8.1a3.2 3.2 0 0 0-2 2.9v2.2l.4 .8 15.1 8.8 1.6 .4 1.2-.1 1-.3 13.7-8a1.29 1.29 0 0 0 .8-1v-2.2M222.5 182.7l.6 .7 .4 1.4M247.1 180.3v-2l-.7 .4v1.8M247.9 191.7h.1M248 191.7h-.4M248.3 191.3l-.1 .2h-.2h.2M248.4 181.3l-.1 .2a.88 .88 0 0 0 .8 .6 .88 .88 0 0 0 .8-.6l-.1-.2M248.5 191.2v.2M248.5 191.4l-.1 .4-.4-.1"/>
<path d="M249.8 181.9v-2l-.7 .4v1.8M251.2 189.6v10l-8.6-5M252.5 180.3v-2l-.7 .4v1.8M253.7 191.2l1.9 1.1M256.8 186.4v5.2l1.2 .6M256.8 186.9l-3.1 1.8M256.8 191.6l-3.1 1.7M258 185.7v6.5l-4.3 2.5v-6.5M260.4 184.3v9.9l-9.2 5.4M202.3 212.7l.1 1.1 .4 .7 .9 .7 .9 .4M204.4 202.5l1.3 .9 1.9-.4M204.4 202.5l1.5 .5h1.8"/>
<path d="M204.7 200.4a3.2 3.2 0 0 1 4.4 .3 1.48 1.48 0 0 1-1.7 1.7 2.49 2.49 0 0 1-3-1.3zM205.1 201.8l.4-.6 1.4-.2 1.1 .4 .4 .5-.2-.4-.8-.4-1-.2-.8 .2a.61 .61 0 0 0-.5 .4 .61 .61 0 0 0 .2 .7M205.2 202l.7-.4 .9-.1 .9 .3 .5 .4M205.2 202.1l1.1-.5 1.4 .3a.41 .41 0 0 0 .4 .2 .41 .41 0 0 0 .4-.3v-.4l-.4-.6-1-.4h-.8l-.9 .2-.6 .5-.1 .4 .5 .6M205.7 202.3l1.2-.1 .8 .2M205.8 202.3l1.1-.1 .6 .2M208.4 202.1l.6-.7-.7 .7M208.9 215.6l-1.8 .3-2.5-.3M210 201.6l-.5 1.3-1.9 .1M210 201.6l-.8 .9-1.5 .5M210 201.6a1.67 1.67 0 0 0-1.3-2.1 4.5 4.5 0 0 0-5.2 1.1 1.44 1.44 0 0 0 .9 1.9M210.2 200.5l.7-.4v.2l-.5 .3"/>
<path d="M210.3 200.6l.2 .2-.5 .8M210.7 200.4l-.1 .5M211.3 212.7l-.2 1.1-.4 .7-.6 .5-1.2 .6"/>
</g>
<g fill="none" stroke="#000" stroke-width=".25">
<path d="M185.4 108.6l9.7 17.9M158.3 127.4v18.3M274.3 126.6l-6.8 32.2M115.9 146.3l14.8 16.5M129.9 175l-14.1 15.1M221.9 195.9l15.5 15.4"/>
<circle cx="182.5" cy="103.1" r="6.3"/>
<circle cx="158.3" cy="121.1" r="6.3"/>
<circle cx="275.6" cy="120.5" r="6.3"/>
<circle cx="111.8" cy="141.6" r="6.3"/>
<circle cx="111.5" cy="194.7" r="6.3"/>
<circle cx="241.9" cy="215.6" r="6.3"/>
</g>
<path d="M194.6 126.8l1-.5 1.1 3.3zM157.7 145.7h1.2l-.6 3.5zM266.9 158.7l1.2 .3-1.3 3.3zM129.5 174.6l2.8-2.2-2 3zM130.3 163.2l.9-.7 1.8 3zM219.4 193.4l2.9 2.1-.8 .8z" fill="none" stroke="#000" stroke-width=".24"/>
<text font-size="5.6" fill="#1a1a1a" x="366.7" y="270">KC-01-1840</text>
<text font-size="5" fill="#1a1a1a" x="288.2" y="285.2">B</text>
<text font-size="4.2" fill="#1a1a1a" x="377.9" y="285.2">2 / 2</text>
<text font-size="4" fill="#1a1a1a" x="283.6" y="265.5">7-Segment Display Module Complete</text>
<g font-size="3.4" fill="#1a1a1a">
<text x="307.5" y="285.2">V2.1</text>
<text x="330.4" y="285.2">2026-11-25</text>
</g>
<g font-size="3.2" fill="#1a1a1a">
<text x="283.6" y="254.2">CCAAssembly Drawing</text>
<text x="355.6" y="254.2">RELEASED</text>
</g>
<g font-size="3" fill="#1a1a1a">
<text x="16" y="41.5">PARTS LIST</text>
<text x="283.6" y="272.5">Kerbal Controller Mk1 · Main enclosure</text>
</g>
<g font-size="2.8" fill="#1a1a1a">
<text x="34.2" y="8.6">1</text>
<text x="84.2" y="8.6">2</text>
<text x="134.2" y="8.6">3</text>
<text x="184.2" y="8.6">4</text>
<text x="234.2" y="8.6">5</text>
<text x="284.2" y="8.6">6</text>
<text x="334.2" y="8.6">7</text>
<text x="384.2" y="8.6">8</text>
<text x="317.4" y="14.3">REVISIONS</text>
<text x="6.6" y="34.1">A</text>
<text x="411.6" y="34.1">A</text>
<text x="6.6" y="80.2">B</text>
<text x="411.6" y="80.2">B</text>
<text x="6.5" y="126.4">C</text>
<text x="411.5" y="126.4">C</text>
<text x="6.5" y="172.6">D</text>
<text x="411.5" y="172.6">D</text>
<text x="6.6" y="218.7">E</text>
<text x="411.6" y="218.7">E</text>
<text x="221.6" y="244.2">KCMk1</text>
<text x="245.6" y="244.2">A3</text>
<text x="259.6" y="244.2">NTS · mm</text>
<text x="287.6" y="244.2">J. Rostoker</text>
<text x="349.6" y="244.2">J. Kerman</text>
<text x="6.6" y="264.9">F</text>
<text x="411.6" y="264.9">F</text>
<text x="34.2" y="290.6">1</text>
<text x="84.2" y="290.6">2</text>
<text x="134.2" y="290.6">3</text>
<text x="184.2" y="290.6">4</text>
<text x="234.2" y="290.6">5</text>
<text x="284.2" y="290.6">6</text>
<text x="334.2" y="290.6">7</text>
<text x="384.2" y="290.6">8</text>
</g>
<g font-size="2.7" fill="#1a1a1a">
<text x="22.9" y="54.2">1</text>
<text x="37.4" y="54.2">1</text>
<text x="46.3" y="54.2">KC-01-1842</text>
<text x="104.5" y="54.2">7-Segment Display Module</text>
<text x="190.4" y="54.2">Custom PWB; Mfr: JLCPCB</text>
<text x="22.9" y="60.8">2</text>
<text x="37.4" y="60.8">3</text>
<text x="46.3" y="60.8">CPG135001D03</text>
<text x="104.5" y="60.8">PG1350 Choc V1</text>
<text x="190.4" y="60.8">Kailh Choc V1 Low Profile Switches, White - Clicky - Operation force 50±10gf, tactile force 60±10gf - nylon bottom/PC top, POM stem</text>
<text x="22.9" y="67.4">3</text>
<text x="37.4" y="67.4">3</text>
<text x="46.3" y="67.4">90000001</text>
<text x="104.5" y="67.4">Keycap - MBK, custom legend</text>
<text x="190.4" y="67.4">MBK low-profile keycap for Kailh Choc V1 with a custom legend (FKcaps); same part as the Expansion Keyboard keycaps</text>
<text x="22.9" y="74">4</text>
<text x="37.4" y="74">1</text>
<text x="46.3" y="74">B0DTZ1ZWLK</text>
<text x="104.5" y="74">Knob - Rotary Encoder</text>
<text x="190.4" y="74">Potentiometer Knob - 15mm Diameter x 15mm Height</text>
<text x="22.9" y="80.6">5</text>
<text x="37.4" y="80.6">4</text>
<text x="46.3" y="80.6">91920A546</text>
<text x="104.5" y="80.6">Standoff - M3 - 7mm x 4.5mm</text>
<text x="190.4" y="80.6">Female Threaded Hex Standoff, 12L14 Steel, 4.5 mm Hex, 7 mm Long, M3 x 0.5 mm Thread</text>
<text x="22.9" y="87.2">6</text>
<text x="37.4" y="87.2">4</text>
<text x="46.3" y="87.2">92000A114</text>
<text x="104.5" y="87.2">Screw - M3 - 5mm</text>
<text x="190.4" y="87.2">Passivated 18-8 Stainless Steel Pan Head Phillips Screws, M3 x 0.5mm Thread, 5mm Long</text>
</g>
<g font-size="2.5" fill="#1a1a1a">
<text x="20.6" y="48.3">ITEM</text>
<text x="35.6" y="48.3">QTY</text>
<text x="65.1" y="48.3">PART NUMBER</text>
<text x="138.9" y="48.3">PART NAME</text>
<text x="288.1" y="48.3">DESCRIPTION</text>
<text x="333.9" y="244.2">2026-11-25</text>
<text x="395.9" y="244.2">2026-11-25</text>
</g>
<g font-size="2.4" fill="#1a1a1a">
<text x="245.2" y="24.9">A</text>
<text x="253.5" y="24.9">Initial release (V2.0 drawings)</text>
<text x="356.9" y="24.9">2026-06-14</text>
<text x="388.5" y="24.9">J. Kerman</text>
<text x="245.2" y="30.4">B</text>
<text x="253.5" y="30.4">Board V2.1: 200 kΩ pull-up on PCA9306 VREF2/EN; KC drawing frame</text>
<text x="357" y="30.4">2026-11-25</text>
<text x="388.5" y="30.4">J. Kerman</text>
<text x="246.9" y="233">KC-01-1840 ASSY</text>
<text x="281.7" y="233">KC-01-1841 SCH</text>
<text x="315.5" y="233">KC-01-1842 PWB</text>
<text x="349.5" y="233">KC-01-1843 BOM</text>
<text x="382.3" y="233">KC-01-1844 PLACE</text>
</g>
<g font-size="2.1" fill="#1a1a1a">
<text x="243.8" y="19.6">REV</text>
<text x="292.8" y="19.6">DESCRIPTION</text>
<text x="360.2" y="19.6">DATE</text>
<text x="388.1" y="19.6">APPROVED</text>
</g>
<g font-size="2" fill="#1a1a1a">
<text x="225.2" y="233">DRAWING</text>
<text x="225.1" y="235.6">PACKAGE</text>
</g>
<g font-size="1.9" fill="#6b6b6b">
<text x="221.2" y="239.6">Project</text>
<text x="245.2" y="239.6">Size</text>
<text x="259.2" y="239.6">Scale / Units</text>
<text x="287.2" y="239.6">Created by</text>
<text x="349.2" y="239.6">Approved by</text>
<text x="283.2" y="248.6">Document type</text>
<text x="355.2" y="248.6">Document status</text>
<text x="283.2" y="258.6">Title</text>
<text x="355.2" y="258.6">DWG No.</text>
<text x="283.2" y="278.6">Rev.</text>
<text x="299.2" y="278.6">Board version</text>
<text x="325.2" y="278.6">Date of issue</text>
<text x="355.2" y="278.6">Sheet</text>
</g>
<g font-size="1.7" fill="#6b6b6b">
<text x="248" y="235.7">CCAAssembly Drawing</text>
<text x="287" y="235.7">Schematic</text>
<text x="315.5" y="235.7">PCB Fabrication Drawing</text>
<text x="353.2" y="235.7">Bill of Materials</text>
<text x="381.7" y="235.7">Assembly Placement Drawing</text>
</g>
</svg>
